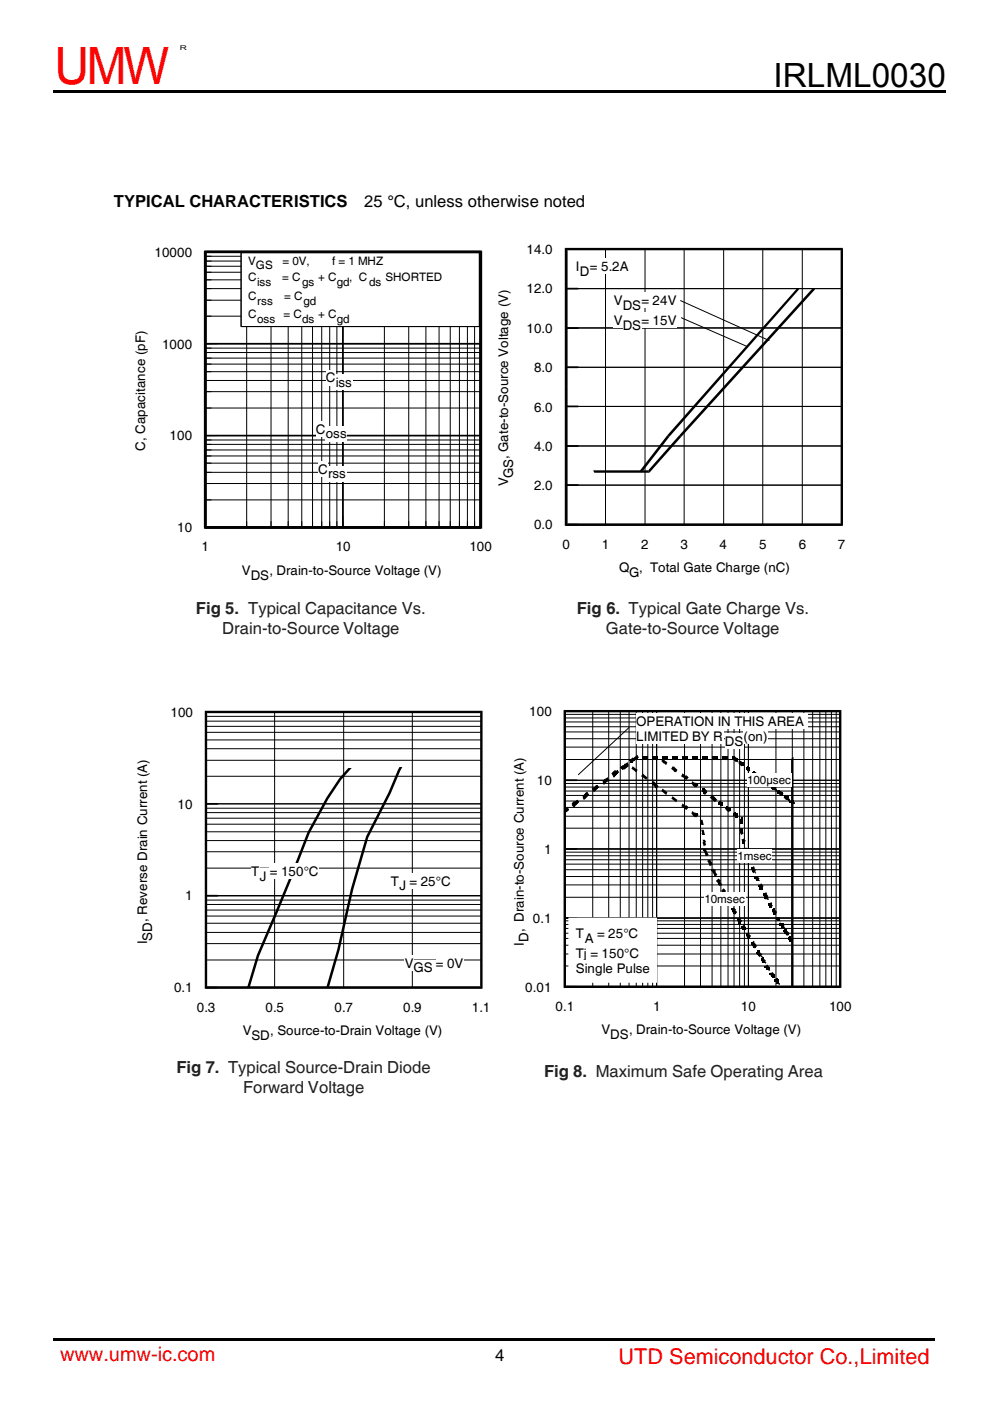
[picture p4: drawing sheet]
<svg xmlns="http://www.w3.org/2000/svg" width="210mm" height="297mm" viewBox="0 0 210 297" stroke-linecap="round" stroke-linejoin="round" font-family="sans-serif">
<path d="M43.5 53.4h58.4v58.4h-58.4z" fill-rule="evenodd" fill="#fff" stroke="#000" stroke-width=".53"/>
<path d="M43.3 53.1h59l-.6 .5h-57.8zM101.7 53.6l.6-.5v59l-.6-.5zM43.3 53.1l.6 .5v29h-.6zM43.3 82.6h.6v29l-.6 .5zM43.3 112.1l.6-.5h57.8l.6 .5z" fill="#000"/>
<g fill="none" stroke="#000" stroke-width=".21">
<path d="M43.5 53.4v58.4M52.3 53.4v58.4M57.5 53.4v58.4M61.1 53.4v58.4M64 53.4v58.4M66.3 53.4v58.4M68.2 53.4v58.4M69.9 53.4v58.4M71.5 53.4v58.4M72.7 53.4v58.4M81.5 53.4v58.4M86.7 53.4v58.4"/>
<path d="M90.3 53.4v58.4M93.1 53.4v58.4M95.5 53.4v58.4M97.5 53.4v58.4M99.1 53.4v58.4M100.7 53.4v58.4M101.9 53.4v58.4"/>
</g>
<path d="M43.5 53.4v58.4h58.4v-58.4M72.7 53.4v58.4" fill="none" stroke="#000" stroke-width=".35"/>
<path d="M42.8 114.3h1.7v3.2h-1.7z" fill="#fff"/>
<path d="M72.7 109.4v2.4" fill="none" stroke="#000" stroke-width=".21"/>
<path d="M71.2 114.3h3.3v3.2h-3.3z" fill="#fff"/>
<path d="M101.9 109.4v2.4" fill="none" stroke="#000" stroke-width=".21"/>
<path d="M99.6 114.3h4.9v3.2h-4.9z" fill="#fff"/>
<g fill="none" stroke="#000" stroke-width=".21">
<path d="M43.5 59.3h58.4M43.5 57.7h58.4M43.5 56.4h58.4M43.5 55.3h58.4M43.5 54.3h58.4M43.5 53.4h58.4M43.5 78.8h58.4M43.5 77.2h58.4M43.5 75.9h58.4M43.5 74.7h58.4M43.5 73.8h58.4M43.5 72.9h58.4"/>
<path d="M43.5 67h58.4M43.5 63.6h58.4M43.5 61.2h58.4M43.5 98.2h58.4M43.5 96.7h58.4M43.5 95.4h58.4M43.5 94.2h58.4M43.5 93.3h58.4M43.5 92.3h58.4M43.5 86.5h58.4M43.5 83h58.4M43.5 80.7h58.4"/>
<path d="M43.5 111.8h58.4M43.5 106h58.4M43.5 102.5h58.4M43.5 100.1h58.4"/>
</g>
<path d="M43.5 53.4h58.4M43.5 72.9h58.4M43.5 92.3h58.4M43.5 111.8h58.4" fill="none" stroke="#000" stroke-width=".35"/>
<path d="M37.6 110.2h3.3v3.2h-3.3z" fill="#fff"/>
<path d="M43.5 92.3h2.6" fill="none" stroke="#000" stroke-width=".21"/>
<path d="M36 90.7h4.9v3.3h-4.9z" fill="#fff"/>
<path d="M43.5 72.9h2.6" fill="none" stroke="#000" stroke-width=".21"/>
<path d="M34.4 71.3h6.5v3.3h-6.5z" fill="#fff"/>
<path d="M43.5 53.4h2.6" fill="none" stroke="#000" stroke-width=".21"/>
<path d="M32.8 51.9h8.1v3.2h-8.1z" fill="#fff"/>
<path d="M51.1 53.6h50.6v15.6h-50.6z" fill-rule="evenodd" fill="#fff" stroke="#000" stroke-width=".21"/>
<path d="M51.1 53.6h50.6v15.6h-50.6z" fill="none" stroke="#000" stroke-width=".21"/>
<g fill="#fff">
<path d="M52.7 53.9h1.7v2.9h-1.7z"/>
<path d="M54.3 54.6h5v2.9h-5z"/>
<path d="M59.3 53.9h22.1v2.9h-22.1z"/>
<path d="M52.7 57.3h1.8v2.9h-1.8z"/>
<path d="M54.5 58.3h3.8v2.9h-3.8z"/>
<path d="M58.5 57.3h5.3v2.9h-5.3z"/>
<path d="M64.1 58.3h3.4v2.9h-3.4z"/>
<path d="M67.5 57.3h4v2.9h-4z"/>
<path d="M71.5 58.3h2.8v2.9h-2.8z"/>
<path d="M74.1 57.3h3.9v2.9h-3.9z"/>
<path d="M78.3 58.3h3.4v2.9h-3.4z"/>
<path d="M81.8 57.3h12.1v2.9h-12.1z"/>
<path d="M52.7 61.2h1.8v2.9h-1.8z"/>
<path d="M54.5 62.3h4.9v2.9h-4.9z"/>
<path d="M59.6 61.2h4.7v2.9h-4.7z"/>
<path d="M64.3 62.3h3.5v2.9h-3.5z"/>
<path d="M52.7 65.1h1.8v2.9h-1.8z"/>
<path d="M54.5 66.2h5.4v2.9h-5.4z"/>
<path d="M60.1 65.1h4v2.9h-4z"/>
<path d="M64.1 66.2h3.4v2.9h-3.4z"/>
<path d="M67.5 65.1h4v2.9h-4z"/>
<path d="M71.5 66.2h2.8v2.9h-2.8z"/>
<path d="M67 89.3h2.1v3.2h-2.1z"/>
<path d="M69.1 90.3h4.6v3.2h-4.6z"/>
<path d="M67.5 97.8h2.1v3.2h-2.1z"/>
<path d="M69.6 98.8h3.9v3.2h-3.9z"/>
<path d="M69.1 78.5h2.1v3.2h-2.1z"/>
<path d="M71.2 79.5h3.6v3.2h-3.6z"/>
</g>
<path d="M119.8 52.5h59l-.5 .6h-57.9zM178.8 52.5v59l-.5-.5v-57.9zM119.8 52.5l.6 .6v28.9h-.6zM169.2 61l.3 .4-27.5 31.2-.4-.3zM172.5 61l.4 .4-28.4 31.2-.4-.3zM119.8 82h.6v29l-.6 .5zM125.8 99.7h11.7l.3 .5h-11.7zM141.6 92.3l.4 .3-5.9 7.5-.4-.3zM144.1 92.3l.4 .3-6.7 7.6-.3-.5zM119.8 111.5l.6-.5h57.9l.5 .5z" fill="#000"/>
<g fill="none" stroke="#000" stroke-width=".21">
<path d="M120.1 52.8h58.5v58.4h-58.5zM128.4 52.8v58.4M136.8 52.8v58.4M145.1 52.8v58.4M153.5 52.8v58.4M161.8 52.8v58.4M170.2 52.8v58.4M120.1 77.9h58.5M120.1 69.5h58.5M120.1 61.2h58.5M120.1 69.6h58.5M120.1 94.5h58.5"/>
<path d="M120.1 86.2h58.5M120.1 102.8h58.5"/>
</g>
<path d="M122.6 52.8h-2.5v58.4h58.5M120.1 77.9h2.5M120.1 69.6h2.5M120.1 61.2h2.5M120.1 94.5h2.5M120.1 86.2h2.5M120.1 102.8h2.5" fill="none" stroke="#000" stroke-width=".35"/>
<g fill="#fff">
<path d="M130.2 61.9h2v3.3h-2z"/>
<path d="M132.1 63h4v3.3h-4z"/>
<path d="M136.1 61.9h7.5v3.3h-7.5z"/>
<path d="M130.2 66.2h2v3.2h-2z"/>
<path d="M132.1 67.3h4v3.2h-4z"/>
<path d="M136.1 66.2h7.5v3.2h-7.5z"/>
</g>
<path d="M144.4 63.7l18.8 8.5M144.5 67.4l14 6.1" fill="none" stroke="#000" stroke-width=".21"/>
<g fill="#fff">
<path d="M122.2 54.7h.8v3.3h-.8z"/>
<path d="M123 55.9h2.1v3.2h-2.1z"/>
<path d="M125.1 54.7h8.3v3.3h-8.3z"/>
</g>
<path d="M43.4 150.7h59l-.5 .5h-58zM102.4 150.7v58.9l-.5-.5v-57.9zM43.4 150.7l.5 .5v28.9h-.5zM43.4 180.1h.5v29l-.5 .5zM43.4 209.6l.5-.5h58l.5 .5z" fill="#000"/>
<g fill="none" stroke="#000" stroke-width=".21">
<path d="M43.7 150.9h58.4v58.5h-58.4zM43.7 158.7h58.4M43.7 156.9h58.4M43.7 155.2h58.4M43.7 154h58.4M43.7 152.9h58.4M43.7 151.9h58.4M58.3 150.9v58.5M72.9 150.9v58.5M87.5 150.9v58.5M43.7 178.2h58.4M43.7 176.3h58.4"/>
<path d="M43.7 174.7h58.4M43.7 173.5h58.4M43.7 172.3h58.4M43.7 171.3h58.4M43.7 170.4h58.4M43.7 164.6h58.4M43.7 161.2h58.4M43.7 197.7h58.4M43.7 195.7h58.4M43.7 194.2h58.4M43.7 192.9h58.4M43.7 191.7h58.4"/>
<path d="M43.7 190.8h58.4M43.7 189.9h58.4M43.7 184h58.4M43.7 180.6h58.4M43.7 203.5h58.4M43.7 200h58.4"/>
</g>
<path d="M46.1 150.9h-2.4v58.5h58.4M43.7 170.4h2.4M43.7 189.9h2.4" fill="none" stroke="#000" stroke-width=".35"/>
<path d="M74.2 162.8l-2 2.3-2.7 4.1-4 7.3-2.7 6.9-8.1 19.2-2 6.6M85 162.7l-2.4 5.4-4.7 9.3-3.2 11.1-2.9 12.8-2.3 7.9" fill="none" stroke="#000" stroke-width=".53"/>
<g fill="#fff">
<path d="M82.9 185.1h1.8v3.3h-1.8z"/>
<path d="M84.8 186.2h2.2v3.2h-2.2z"/>
<path d="M86.9 185.1h8.8v3.3h-8.8z"/>
<path d="M53.3 183h1.7v3.2h-1.7z"/>
<path d="M55.1 184h2.3v3.3h-2.3z"/>
<path d="M57.2 183h10.5v3.2h-10.5z"/>
<path d="M85.9 202.5h1.9v3.2h-1.9z"/>
<path d="M87.7 203.5h4.9v3.2h-4.9z"/>
<path d="M92.5 202.5h5.9v3.2h-5.9z"/>
</g>
<g fill="#000">
<path d="M119.6 150.5h58.9l-.5 .5h-57.9zM178.5 150.5v58.9l-.5-.5v-57.9zM119.9 171.7l.5-.5 .3 .5-.6 .5zM120.4 171.2l.3 .5-.6 .5-.2-.5zM119.6 150.5l.5 .5v29h-.5zM120.1 171.4l.3-.2 .3 .5-.3 .2zM121.2 170.3l.6-.5 .5 .5-.5 .6zM122 169.8l.5 .5-.7 .9-.6-.5zM121.8 170.3l.2 .6-.2 .3-.3-.5zM121.5 170.3l1-.7 .3 .5-1 .8zM121.8 170.1l.7-.5 .3 .5-.8 .6zM122 170.1l.5-.5 .3 .5-.5 .6z"/>
<path d="M123.6 169l.5-.5 .3 .5-.5 .6zM124.4 167.9l.5 .6-.8 .8-.5-.5zM123.6 168.8l1-.9 .3 .6-1 .8zM124.1 168.2l.3-.3 .5 .6-.3 .3zM124.4 168.2l.2-.3 .3 .6-.3 .3zM125.5 167.2l.2-.3 .5 .5-.2 .3zM125.7 167.4l.5-.5 .3 .5-.5 .5zM125.7 167.2l.8-.8 .5 .5-.8 .8zM125.7 167.2l1-.8 .3 .5-1 .8zM125.7 167.2l.3-.3 .2 .5-.2 .3zM126.2 166.7l.3-.3 .5 .5-.3 .3zM127.8 165.8l.6-.5 .2 .5-.5 .6z"/>
<path d="M127.8 165.6l.6-.5 .5 .5-.5 .5zM127.8 165.6l1.1-.8 .2 .5-1 .8zM128.4 165.3l.5-.2 .2 .5-.5 .2zM129.7 164l.3-.3 .5 .6-.3 .3zM129.7 164l.5-.5 .5 .5-.5 .6zM130 163.7l.5-.5 .5 .5-.5 .6zM131 163.2l.2 .5-1 1.1-.2-.5zM131.5 162.7l.3-.3 .5 .6-.2 .2zM131.5 162.7l.6-.5 .5 .5-.5 .5zM132.6 161.9l.5 .5-.5 .6-.5-.6zM132.1 162.7l1-.8 .3 .5-1.1 .8zM132.1 162.4l1-.8 .3 .6-1.1 .8z"/>
<path d="M132.6 161.9l.5 .5-.3 .3-.5-.5zM133.6 161.1l.6-.5 .5 .5-.5 .5zM134.2 162.4l1 .8-.2 .5-1.1-.7zM134.2 160.8l1-.7 .3 .5-1 .7zM135 163l.2 .2-.2 .5-.3-.2zM136.3 164l.3 .3-.3 .5-.2-.2zM136.3 164l1 .8-.2 .5-1-.7zM138.4 165.6l.3 .2-.3 .6-.2-.3zM138.7 165.6l1 1.1-.5 .5-1-1.1zM139.2 166.4l.2 .3-.2 .5-.3-.3zM139.2 160.3l.2 .3-.2 .5-.3-.3zM140.5 167.2l1.1 .7-.3 .6-1-.8z"/>
<path d="M140.5 160.8l.6 .5-.3 .6-.5-.6zM140.8 161.1l.8 .5-.3 .6-.8-.6zM142.7 168.8l1 .8-.3 .5-1-.8zM142.7 162.4l.2 .3-.2 .5-.3-.2zM142.9 162.4l.8 .8-.5 .5-.8-.7zM143.2 163l.5 .2-.3 .5-.5-.2zM144.8 170.3l.7 .6-.2 .5-.8-.5zM144.8 164l.2 .3-.2 .5-.3-.2zM144.8 164l.7 .6-.2 .5-.8-.5zM145.5 170.7l.6 .5-.6 .5-.5-.5zM145.5 164.3l.6 .5-.6 .5-.5-.5zM145.8 170.9l.3 .3-.6 .5-.2-.3z"/>
<path d="M145.8 164.6l.3 .2-.6 .5-.2-.2zM146.9 171.9l.5 .5-.2 .6-.6-.6zM146.9 165.6l.5 .5-.2 .6-.6-.6zM147.4 172.2l.5 .6-.5 .5-.5-.5zM147.4 165.8l.5 .6-.5 .5-.5-.5zM147.9 172.4l.3 .4-.5 .5-.3-.3zM147.9 166.1l.3 .3-.5 .5-.3-.2zM148.4 173.8h.6l.3 1.1h-.5zM148.8 175.9h.5l.2 1.1h-.5zM148.8 176.7h.5l.2 .3h-.5zM149.3 167.2l.2 .2-.5 .5-.2-.2zM149.3 160.3l.7 .8z"/>
<path d="M149 178h.5l.3 .5h-.5zM149 178.5l.5-.2 .3 .8-.5 .3zM149.5 167.2l.5 .5-.5 .5-.5-.5zM149.8 167.7l.2 .2-.5 .6-.2-.3zM150.9 168.8l.7 .8zM150.9 160.3l.7 .8zM150.5 169l.6-.5 .5 .5-.5 .6zM151.4 168.8l.5 .5-.5 .5-.5-.5zM151.6 169l.5 .6-.5 .5-.5-.5zM151.6 160.3l.8 .8zM153.2 160.3l.8 .8zM153.5 160.3l.8 .8z"/>
<path d="M154 171.2l.8 .7zM154.3 170.9l.5 .5-.5 .5-.5-.5zM154.3 171.4l.8 .8zM154.5 171.2l.6 .5-.6 .5-.5-.5zM155.1 160.3l.8 .8zM155.4 160.3l.7 .8zM155.6 172.4l.8 .9zM155.6 160.6l.8 .7zM155.9 160.3l.5 .5-.5 .5-.5-.5zM155.9 160.8l.7 .8zM156.1 160.6l.5 .5-.5 .5-.5-.5zM156.6 161.3l.9 .9z"/>
<path d="M156.9 173.3l.8 .7zM156.9 161.6l.8 .8zM156.6 161.9l.6-.6 .5 .6-.5 .5zM156.9 176.4l.6-.2 .2 .5-.5 .3zM157.2 178l.5-.2 .5 .5-.5 .2zM158.2 179.6l.6 .5-.6 .5-.5-.5zM158.2 162.7l.8 .8zM158.5 162.7l.8 .8zM159.6 163.5l.8 .8zM159.9 163.7l.7 .9zM160.1 164l.8 .8zM160.4 163.7l.5 .6-.5 .5-.5-.5z"/>
<path d="M160.9 164.6l.8 .7zM161.1 164.8l.9 .8zM162.2 165.6l.8 .8zM162.5 165.8l.7 .9zM162.7 165.6l.3 .2-.5 .6-.3-.3zM162.7 165.8l.9 .9zM163.6 166.7l.7 .7zM163.8 166.7l.8 .7zM164.1 166.9l.7 .8zM164.8 167.4l.9 .8zM164.8 167.7l.9 .8zM165.1 167.7l.8 .8z"/>
<path d="M165.4 167.9l.8 .9zM165.1 168.2l.6-.5 .5 .5-.5 .6zM166.2 168.5l.8 .8zM166.5 168.8l.7 .8zM166.7 168.5l.5 .5-.5 .6-.5-.6zM166.7 168.8l.8 .8zM166.7 169l.8 .8zM167.5 169.6l.8 .7zM167.8 169.6l.8 .7zM167.8 169.8l.8 .9zM168.3 160.4v48.8h-.5v-48.3zM149.3 180.4l.5-.3 .5 1.1-.5 .3z"/>
<path d="M149.5 181.2l.5-.3 .3 .3-.5 .3zM150 182.5l.5-.2 .4 .2-.6 .3zM150 182.5l.5-.2 .6 .7-.6 .4zM150.3 183l.6-.2 .2 .6-.6 .2zM151.4 184.1l.5 .5-.5 .5-.5-.5zM151.1 184.9l.5-.3 .5 .9-.5 .2zM151.4 185.5l.5-.4 .2 .4-.5 .2zM151.9 186.7l.5-.2 .3 .2-.6 .3zM152.4 186.2l.6 .5-.6 .6-.5-.6zM152.1 187l.6-.3 .5 .9-.5 .2zM153.5 188.4l.3 .2-.6 .5-.2-.2zM153.5 188.4l.5 .5-.5 .5-.5-.5z"/>
<path d="M153.8 188.9l.5 .5-.5 .6-.6-.6zM154.5 190.5l.6 .5-.6 .5-.5-.5zM154.8 191l.6 .5-.6 .6-.5-.6zM155.6 192.3l.5 .5-.5 .5-.5-.5zM155.9 192.8l.5 .5-.5 .6-.5-.6zM156.4 194.7l.8 .8zM156.9 194.4l.3 .3-.6 .5-.2-.2zM156.9 194.7l.6 .5-.6 .5-.5-.5zM157.5 196.3l.7 .8zM157.7 196.1l.5 .5-.5 .5-.5-.5zM158.2 197.8l.8 .9zM158.5 198.2l.8 .7z"/>
<path d="M158.5 180.4l.3 .2-.6 .6-.2-.3zM158.8 197.6l.2 .2-.5 .6-.3-.2zM158.8 197.8l.5 .6-.5 .5-.6-.5zM159.3 199.7l.8 .8zM159.3 183.9l.8 .7zM159.6 200l.8 .8zM159.6 184.4l.8 .7zM159.9 199.4l.2 .3-.5 .5-.3-.2zM159.9 199.7l.5 .5-.5 .6-.6-.6zM159.9 183.6l.2 .3-.5 .5-.3-.3zM159.9 183.9l.5 .5-.5 .5-.6-.5zM160.1 200l.5 .5-.5 .6-.5-.6z"/>
<path d="M160.1 184.4l.3 .2-.5 .5-.3-.2zM160.1 185.7l.8 .8zM160.4 186l.7 .7zM160.6 185.7l.5 .5-.5 .5-.5-.5zM160.9 187.3l.8 .8zM161.1 187.6l.9 .8zM161.1 187.8l.9 .8zM161.5 187.3l.5 .5-.5 .6-.6-.6zM162 189.1l.7 .9zM162 189.4l.7 .8zM162.2 189.7l.8 .8zM162.2 190l.8 .7z"/>
<path d="M162.5 189.1l.2 .3-.5 .6-.2-.3zM162.5 189.4l.5 .6-.5 .5-.5-.5zM162.7 190l.3 .2-.5 .5-.3-.2zM163 191.2l.8 .9zM163 191.5l.8 .8zM163.2 191.8l.9 .8zM163.6 191.2l.2 .3-.6 .6-.2-.3zM163.8 192.6l.8 .7zM163.8 192.8l.8 .8zM164.1 193.1l.7 .8zM164.1 193.3l.7 .9zM164.3 192.8l.5 .5-.5 .6-.5-.6z"/>
<path d="M164.6 194.2l.8 .8zM164.8 194.4l.9 .8zM164.8 194.7l.9 .8zM165.4 195.5l.8 .8zM165.7 195.7l.8 .9zM165.7 196.1l.8 .7zM166.2 196.1l.3 .2-.6 .5-.2-.2zM166.2 197.1l.8 .7zM166.5 197.1l.7 .7zM166.5 197.3l.7 .9zM166.7 197.6l.8 .8zM167 197.3l.5 .5-.5 .6-.5-.6z"/>
<path d="M167.2 198.4l.9 .8zM167.2 198.7l.9 .7zM167.5 198.9l.8 .8zM167.5 199.2l.8 .8zM167.2 199.2l.6-.5 .5 .5-.5 .5zM119.6 180h.5v28.9l-.5 .5zM159.9 200.2l.7 .9zM160.6 201.6l.9 .7zM160.6 201.8l.9 .9zM160.9 202.1l.8 .8zM161.1 201.8l.6 .5-.6 .6-.5-.6zM161.5 203.2l.7 .7z"/>
<path d="M161.7 203.4l.8 .8zM162 203.2l.5 .5-.5 .5-.5-.5zM162.2 204.4l.8 .9zM162.5 204.8l.7 .7zM162.5 205l.7 .8zM162.7 204.4l.5 .6-.5 .5-.5-.5zM162.7 205l.9 .8zM163.2 206l.9 .9zM163.6 206.3l.7 .8zM163.6 206.6l.7 .8zM163.2 206.6l.6-.6 .5 .6-.5 .5zM163.8 206.6l.8 .8z"/>
<path d="M164.3 207.4l.8 .8zM164.3 207.7l.8 .7zM164.6 207.9l.8 .8zM119.6 209.4l.5-.5h57.9l.5 .5z"/>
</g>
<g fill="none" stroke="#000" stroke-width=".21">
<path d="M119.8 150.8h58.4v58.4h-58.4zM119.8 158.4h58.4M119.8 156.6h58.4M119.8 155.2h58.4M119.8 154.1h58.4M119.8 153h58.4M119.8 152.2h58.4M119.8 151.4h58.4M125.7 150.8v58.4M129.1 150.8v58.4M131.6 150.8v58.4M133.4 150.8v58.4"/>
<path d="M135 150.8v58.4M136.3 150.8v58.4M137.4 150.8v58.4M138.4 150.8v58.4M139.3 150.8v58.4M145.2 150.8v58.4M148.6 150.8v58.4M151 150.8v58.4M152.9 150.8v58.4M154.4 150.8v58.4M155.7 150.8v58.4M156.9 150.8v58.4"/>
<path d="M157.9 150.8v58.4M158.8 150.8v58.4M164.6 150.8v58.4M168.1 150.8v58.4M170.5 150.8v58.4M172.4 150.8v58.4M173.9 150.8v58.4M175.2 150.8v58.4M176.4 150.8v58.4M177.4 150.8v58.4M119.8 180h58.4M119.8 175.6h58.4"/>
<path d="M119.8 173h58.4M119.8 171.2h58.4M119.8 169.8h58.4M119.8 168.6h58.4M119.8 167.7h58.4M119.8 166.8h58.4M119.8 166.1h58.4M119.8 165.4h58.4M119.8 161h58.4M119.8 198.9h58.4M119.8 197.8h58.4M119.8 196.8h58.4"/>
<path d="M119.8 196h58.4M119.8 195.2h58.4M119.8 194.6h58.4M119.8 190.2h58.4M119.8 187.6h58.4M119.8 185.8h58.4M119.8 184.4h58.4M119.8 183.2h58.4M119.8 182.3h58.4M119.8 181.4h58.4M119.8 180.6h58.4M119.8 204.8h58.4"/>
<path d="M119.8 202.2h58.4M119.8 200.4h58.4"/>
</g>
<path d="M122.3 150.8h-2.5v58.4h58.4M119.8 180h2.5M119.8 165.4h2.5M119.8 194.6h2.5" fill="none" stroke="#000" stroke-width=".35"/>
<g fill="#000">
<path d="M130.5 163.5h.5v.5h-.5zM132.1 162.4h.5v.6h-.5zM133.4 161.1h.5v.2h-.5zM133.6 161.1h.6v.5h-.6zM134.2 160.8h.5v.5h-.5zM134.2 160.8h.5v.3h-.5zM135 160.3h.2v.5h-.2zM136.3 160.3h.3v.5h-.3zM136.3 160.3h1v.5h-1zM138.4 160.3h.3v.5h-.3zM138.4 160.3h1v.5h-1zM139.2 160.3h.2v.5h-.2z"/>
<path d="M140.5 160.3h.6v.5h-.6zM140.8 160.3h.8v.5h-.8zM142.7 160.3h.2v.5h-.2zM142.7 160.3h.7v.5h-.7zM143.2 160.3h.5v.5h-.5zM144.8 160.3h.2v.5h-.2zM144.8 160.3h.7v.5h-.7zM145.3 160.3h.5v.5h-.5zM145.5 160.3h.3v.5h-.3zM146.9 160.3h.5v.5h-.5zM147.2 160.3h.5v.5h-.5zM147.4 172.4h.5v.6h-.5z"/>
<path d="M147.4 166.1h.5v.6h-.5zM147.4 160.3h.5v.5h-.5zM147.7 160.3h.2v.5h-.2zM149 167.2h.5v.5h-.5zM149 160.3h.3v.5h-.3zM149 160.3h.5v.5h-.5zM149.3 167.7h.5v.5h-.5zM149.3 160.3h.5v.5h-.5zM149.5 160.3h.5v.5h-.5zM149.8 160.3h.2v.5h-.2zM150.9 168.5h.2v.5h-.2zM151.1 160.3h.3v.5h-.3z"/>
<path d="M151.1 160.3h.5v.5h-.5zM151.4 160.3h.5v.5h-.5zM151.6 169.3h.3v.5h-.3zM151.6 160.3h.5v.5h-.5zM151.9 160.3h.2v.5h-.2zM152.4 170.1h.6v.6h-.6zM152.7 169.8h.3v.5h-.3zM152.7 170.1h.5v.6h-.5zM152.7 170.3h.5v.6h-.5zM153 170.3h.2v.6h-.2zM153.2 160.3h.3v.5h-.3zM153.2 160.3h.6v.5h-.6z"/>
<path d="M153.5 160.3h.5v.5h-.5zM153.8 160.3h.5v.5h-.5zM154 170.9h.3v.5h-.3zM154 160.3h.3v.5h-.3zM154.5 171.4h.6v.5h-.6zM154.5 171.7h.6v.2h-.6zM155.4 160.3h.2v.5h-.2zM155.4 160.3h.5v.5h-.5zM155.6 172.4h.5v.6h-.5zM155.9 172.2h.2v.6h-.2zM155.9 172.4h.5v.6h-.5zM155.9 172.8h.5v.5h-.5z"/>
<path d="M156.1 172.8h.3v.5h-.3zM156.1 160.8h.3v.5h-.3zM156.9 173.5h.6v1.1h-.6zM156.9 175.7h.6v.7h-.6zM156.9 161.3h.3v.6h-.3zM157.2 173.3h.3v.5h-.3zM157.2 161.6h.5v.6h-.5zM157.2 161.9h.5v.5h-.5zM157.5 178h.5v.8h-.5zM157.5 178.5h.5v.3h-.5zM157.5 161.9h.2v.5h-.2zM158.2 162.7h.6v.5h-.6z"/>
<path d="M158.5 162.4h.3v.6h-.3zM158.5 162.7h.5v.5h-.5zM158.5 163h.5v.5h-.5zM158.8 163h.2v.5h-.2zM159.6 163.7h.5v.6h-.5zM159.9 163.5h.2v.5h-.2zM159.9 163.7h.5v.6h-.5zM160.4 164h.2v.6h-.2zM161.1 164.6h.4v.5h-.4zM161.1 164.6h.6v.5h-.6zM161.1 164.8h.6v.5h-.6zM161.5 164.8h.5v.5h-.5z"/>
<path d="M161.5 165.1h.5v.2h-.5zM162.5 165.6h.5v.5h-.5zM162.5 165.8h.5v.6h-.5zM162.7 165.8h.5v.6h-.5zM162.7 166.1h.5v.3h-.5zM163.6 166.9h.5v.3h-.5zM163.8 166.7h.5v.5h-.5zM163.8 166.9h.5v.5h-.5zM164.1 166.9h.5v.5h-.5zM164.3 166.9h.3v.5h-.3zM164.8 167.7h.6v.5h-.6zM165.1 167.4h.3v.5h-.3z"/>
<path d="M165.1 167.7h.6v.5h-.6zM165.7 167.9h.2v.6h-.2zM166.5 168.5h.2v.5h-.2zM166.7 168.8h.5v.5h-.5zM166.7 169h.5v.6h-.5zM167 169h.2v.6h-.2zM167.5 169.8h.6v.3h-.6zM167.8 169.6h.5v.5h-.5zM167.8 169.8h.5v.5h-.5zM149.3 180.1h.5v.3h-.5zM150.9 184.4h.5v.2h-.5zM152.4 187.3h.6v.3h-.6z"/>
<path d="M153.2 188.9h.6v.5h-.6zM153.5 189.4h.5v.3h-.5zM154 190.7h.5v.3h-.5zM154.3 191h.5v.5h-.5zM154.5 191.5h.6v.3h-.6zM155.1 192.6h.5v.2h-.5zM155.4 192.8h.5v.5h-.5zM155.6 193.3h.5v.3h-.5zM156.4 194.7h.5v.5h-.5zM156.6 195.2h.6v.5h-.6zM156.9 195.2h.3v.5h-.3zM157.2 196.3h.5v.3h-.5z"/>
<path d="M157.5 196.6h.5v.5h-.5zM157.7 196.6h.5v.5h-.5zM157.7 196.8h.5v.3h-.5zM157.7 179.9h.5v.2h-.5zM158 180.1h.5v.5h-.5zM158 180.4h.5v.5h-.5zM158.2 197.8h.6v.6h-.6zM158.5 198.4h.5v.5h-.5zM158.5 182h.5v.3h-.5zM158.5 182h.5v.5h-.5zM158.8 198.4h.2v.5h-.2zM158.8 182h.5v.5h-.5z"/>
<path d="M158.8 182.3h.5v.5h-.5zM158.8 182.5h.5v.3h-.5zM159.3 183.9h.6v.5h-.6zM159.6 184.4h.5v.5h-.5zM160.1 185.7h.5v.3h-.5zM160.1 185.7h.5v.5h-.5zM160.4 186.2h.5v.5h-.5zM160.6 186.2h.3v.5h-.3zM160.9 187.6h.6v.2h-.6zM161.1 187.8h.6v.6h-.6zM161.1 188.1h.6v.5h-.6zM161.5 188.1h.2v.5h-.2z"/>
<path d="M162 189.4h.5v.6h-.5zM162.2 190h.5v.5h-.5zM163 191.5h.6v.6h-.6zM163.2 191.5h.6v.6h-.6zM163.2 191.8h.6v.5h-.6zM163.2 192.1h.6v.2h-.6zM163.8 192.8h.5v.5h-.5zM164.1 192.6h.2v.5h-.2zM164.1 193.3h.5v.6h-.5zM164.3 193.3h.3v.6h-.3zM164.6 194.4h.5v.3h-.5zM164.6 194.4h.5v.6h-.5z"/>
<path d="M164.8 194.4h.6v.6h-.6zM164.8 194.7h.6v.5h-.6zM165.1 194.7h.3v.5h-.3zM165.4 195.7h.5v.4h-.5zM165.4 195.7h.5v.6h-.5zM165.7 195.7h.5v.6h-.5zM165.7 196.1h.5v.5h-.5zM166.2 197.3h.5v.3h-.5zM166.5 197.1h.5v.5h-.5zM166.5 197.3h.5v.5h-.5zM166.7 197.8h.5v.4h-.5zM167.2 198.7h.6v.5h-.6z"/>
<path d="M167.5 198.4h.3v.5h-.3zM167.5 199.2h.6v.5h-.6zM167.8 199.2h.3v.5h-.3zM159.3 199.7h.6v.5h-.6zM159.9 200.5h.5v.3h-.5zM160.4 201.8h.5v.3h-.5zM160.6 201.6h.5v.5h-.5zM160.6 201.8h.5v.5h-.5zM160.9 202.3h.6v.4h-.6zM161.5 203.2h.5v.5h-.5zM161.7 202.9h.3v.5h-.3zM161.7 203.7h.5v.5h-.5z"/>
<path d="M162 203.7h.2v.5h-.2zM162.2 204.8h.5v.2h-.5zM162.5 205h.5v.5h-.5zM162.7 205h.5v.5h-.5zM162.7 205.3h.5v.2h-.5zM163.2 206.3h.6v.3h-.6zM163.6 206.6h.5v.5h-.5zM163.8 206.6h.5v.5h-.5zM163.8 206.9h.5v.2h-.5zM164.3 207.7h.5v.5h-.5zM164.6 207.4h.2v.5h-.2zM164.6 207.7h.5v.5h-.5z"/>
<path d="M164.6 207.9h.5v.5h-.5zM164.6 208.2h.5v.2h-.5zM165.1 209h.6v.3h-.6z"/>
</g>
<g fill="#fff">
<path d="M135 151.2h36.4v3.2h-36.4z"/>
<path d="M135 154.4h18.4v3.2h-18.4z"/>
<path d="M153.8 155.4h3.9v3.2h-3.9z"/>
<path d="M157.7 154.4h5.2v3.2h-5.2z"/>
</g>
<path d="M133.4 154.2l-10.7 10" fill="none" stroke="#000" stroke-width=".21"/>
<path d="M120.6 194.5h18.8v13.8h-18.8z" fill-rule="evenodd" fill="#fff"/>
<g fill="#fff">
<path d="M122.2 196.1h1.8v3.3h-1.8z"/>
<path d="M124 197.2h2v3.3h-2z"/>
<path d="M125.9 196.1h9.6v3.3h-9.6z"/>
<path d="M122.2 200.4h13.4v3.2h-13.4z"/>
<path d="M122.2 203.6h15.8v3.2h-15.8z"/>
<path d="M158.5 163.9h9.4v2.9h-9.4z"/>
<path d="M156.5 180h7.3v2.9h-7.3z"/>
<path d="M149.4 189.1h8.8v2.9h-8.8z"/>
</g>
<path d="M11.3 19.2h189.4v.5h-189.4zM11.3 283.7h187.1v.6h-187.1z" fill="#000"/>
<text font-size="10.9" fill="#f00" x="11.5" y="17.7">UMW</text>
<text font-size="7.1" x="164.1" y="18.4">IRLML0030</text>
<text font-size="4.6" fill="#f00" x="131.2" y="289.1">UTD Semiconductor Co.,Limited</text>
<text font-size="4.2" fill="#f00" x="12.8" y="288.4">www.umw-ic.com</text>
<g font-size="3.5">
<text x="24.2" y="43.9">TYPICAL CHARACTERISTICS</text>
<text x="77.3" y="43.9">25 °C, unless otherwise noted</text>
<text x="105" y="288.5">4</text>
</g>
<g font-size="3.5" fill="#231f20">
<text x="41.6" y="130.2">Fig 5. Typical Capacitance Vs.</text>
<text x="122.3" y="130.2">Fig 6. Typical Gate Charge Vs.</text>
<text x="47.2" y="134.4">Drain-to-Source Voltage</text>
<text x="128.5" y="134.4">Gate-to-Source Voltage</text>
<text x="37.4" y="227.6">Fig 7. Typical Source-Drain Diode</text>
<text x="51.6" y="231.8">Forward Voltage</text>
<text x="115.4" y="228.2">Fig 8. Maximum Safe Operating Area</text>
</g>
<g font-size="2.8">
<text x="111.7" y="53.9">14.0</text>
<text x="32.8" y="54.5">10000</text>
<text x="122.2" y="57.4">I</text>
<text x="123" y="58.5">D</text>
<text x="125.1" y="57.4">= 5.2A</text>
<text x="111.7" y="62.2">12.0</text>
<text x="130.2" y="64.6">V</text>
<text x="132.1" y="65.7">DS</text>
<text x="136.1" y="64.6">= 24V</text>
<text x="111.7" y="70.6">10.0</text>
<text x="130.2" y="68.8">V</text>
<text x="132.1" y="69.9">DS</text>
<text x="136.1" y="68.8">= 15V</text>
<text x="34.4" y="74">1000</text>
<text x="69.1" y="81.1">C</text>
<text x="71.2" y="82.1">iss</text>
<text x="113.3" y="78.9">8.0</text>
<text x="113.3" y="87.3">6.0</text>
<text x="30.8" y="95.6" transform="rotate(-90 30.8 95.6)">C, Capacitance (pF)</text>
<text x="36" y="93.4">100</text>
<text x="67" y="91.9">C</text>
<text x="69.1" y="92.9">oss</text>
<text x="113.3" y="95.6">4.0</text>
<text x="67.5" y="100.4">C</text>
<text x="69.6" y="101.4">rss</text>
<text x="107.8" y="97.3" transform="rotate(-90 107.8 97.3)">, Gate-to-Source Voltage (V)</text>
<text x="108.9" y="101.3" transform="rotate(-90 108.9 101.3)">GS</text>
<text x="107.8" y="103.1" transform="rotate(-90 107.8 103.1)">V</text>
<text x="113.3" y="103.9">2.0</text>
<text x="37.6" y="112.8">10</text>
<text x="113.3" y="112.2">0.0</text>
<text x="42.8" y="116.9">1</text>
<text x="71.2" y="116.9">10</text>
<text x="99.6" y="116.9">100</text>
<text x="119.3" y="116.3">0</text>
<text x="127.7" y="116.3">1</text>
<text x="136" y="116.3">2</text>
<text x="144.4" y="116.3">3</text>
<text x="152.7" y="116.3">4</text>
<text x="161" y="116.3">5</text>
<text x="169.4" y="116.3">6</text>
<text x="177.7" y="116.3">7</text>
<text x="51.3" y="121.9">V</text>
<text x="53.2" y="122.9">DS</text>
<text x="57.2" y="121.9">, Drain-to-Source Voltage (V)</text>
<text x="131.3" y="121.3">Q</text>
<text x="133.4" y="122.3">G</text>
<text x="135.6" y="121.3">, Total Gate Charge (nC)</text>
<text x="36.2" y="152">100</text>
<text x="112.3" y="151.9">100</text>
<text x="135" y="153.8">OPERATION IN THIS AREA</text>
<text x="135" y="157">LIMITED BY R</text>
<text x="153.8" y="158">DS</text>
<text x="157.7" y="157">(on)</text>
<text x="113.9" y="166.4">10</text>
<text x="37.7" y="171.5">10</text>
<text x="53.3" y="185.6">T</text>
<text x="57.2" y="185.6">= 150°C</text>
<text x="115.4" y="181">1</text>
<text x="39.3" y="190.9">1</text>
<text x="55.1" y="186.7">J</text>
<text x="82.9" y="187.8">T</text>
<text x="84.8" y="188.8">J</text>
<text x="86.9" y="187.8">= 25°C</text>
<text x="31.2" y="195.5" transform="rotate(-90 31.2 195.5)">, Reverse Drain Current (A)</text>
<text x="111.1" y="197.7" transform="rotate(-90 111.1 197.7)">, Drain-to-Source Current (A)</text>
<text x="113" y="195.6">0.1</text>
<text x="31.2" y="200.2" transform="rotate(-90 31.2 200.2)">I</text>
<text x="32.3" y="199.4" transform="rotate(-90 32.3 199.4)">SD</text>
<text x="111.1" y="200.5" transform="rotate(-90 111.1 200.5)">I</text>
<text x="112.1" y="199.8" transform="rotate(-90 112.1 199.8)">D</text>
<text x="122.2" y="198.8">T</text>
<text x="122.2" y="203">Tj = 150°C</text>
<text x="124" y="199.9">A</text>
<text x="126.7" y="198.8">= 25°C</text>
<text x="85.9" y="205.1">V</text>
<text x="87.7" y="206.1">GS</text>
<text x="92.5" y="205.1">= 0V</text>
<text x="122.2" y="206.2">Single Pulse</text>
<text x="36.9" y="210.4">0.1</text>
<text x="41.7" y="214.4">0.3</text>
<text x="56.3" y="214.4">0.5</text>
<text x="71" y="214.4">0.7</text>
<text x="85.5" y="214.4">0.9</text>
<text x="100.1" y="214.4">1.1</text>
<text x="111.4" y="210.2">0.01</text>
<text x="117.9" y="214.3">0.1</text>
<text x="138.5" y="214.3">1</text>
<text x="157.1" y="214.3">10</text>
<text x="175.9" y="214.3">100</text>
<text x="51.5" y="219.4">V</text>
<text x="53.3" y="220.4">SD</text>
<text x="57.3" y="219.4">, Source-to-Drain Voltage (V)</text>
<text x="127.6" y="219.3">V</text>
<text x="129.5" y="220.3">DS</text>
<text x="133.4" y="219.3">, Drain-to-Source Voltage (V)</text>
</g>
<g font-size="2.5">
<text x="52.7" y="56.3">V</text>
<text x="52.7" y="59.7">C</text>
<text x="54.3" y="57">GS</text>
<text x="59.9" y="59.7">= C</text>
<text x="59.9" y="56.3">= 0V,</text>
<text x="67.5" y="59.7">+ C</text>
<text x="70.5" y="56.3">f = 1 MHZ</text>
<text x="74.1" y="59.7">, C</text>
<text x="81.8" y="59.7">SHORTED</text>
<text x="52.7" y="63.6">C</text>
<text x="54.5" y="60.7">iss</text>
<text x="54.5" y="64.7">rss</text>
<text x="60.3" y="63.6">= C</text>
<text x="64.1" y="60.7">gs</text>
<text x="64.3" y="64.7">gd</text>
<text x="71.5" y="60.7">gd</text>
<text x="78.3" y="60.7">ds</text>
<text x="52.7" y="67.4">C</text>
<text x="54.5" y="68.6">oss</text>
<text x="60.1" y="67.4">= C</text>
<text x="64.1" y="68.6">ds</text>
<text x="67.5" y="67.4">+ C</text>
<text x="71.5" y="68.6">gd</text>
<text x="158.5" y="166.3">100μsec</text>
<text x="156.5" y="182.3">1msec</text>
<text x="149.4" y="191.5">10msec</text>
</g>
<text font-size="1.4" x="38.1" y="10.6">R</text>
</svg>
